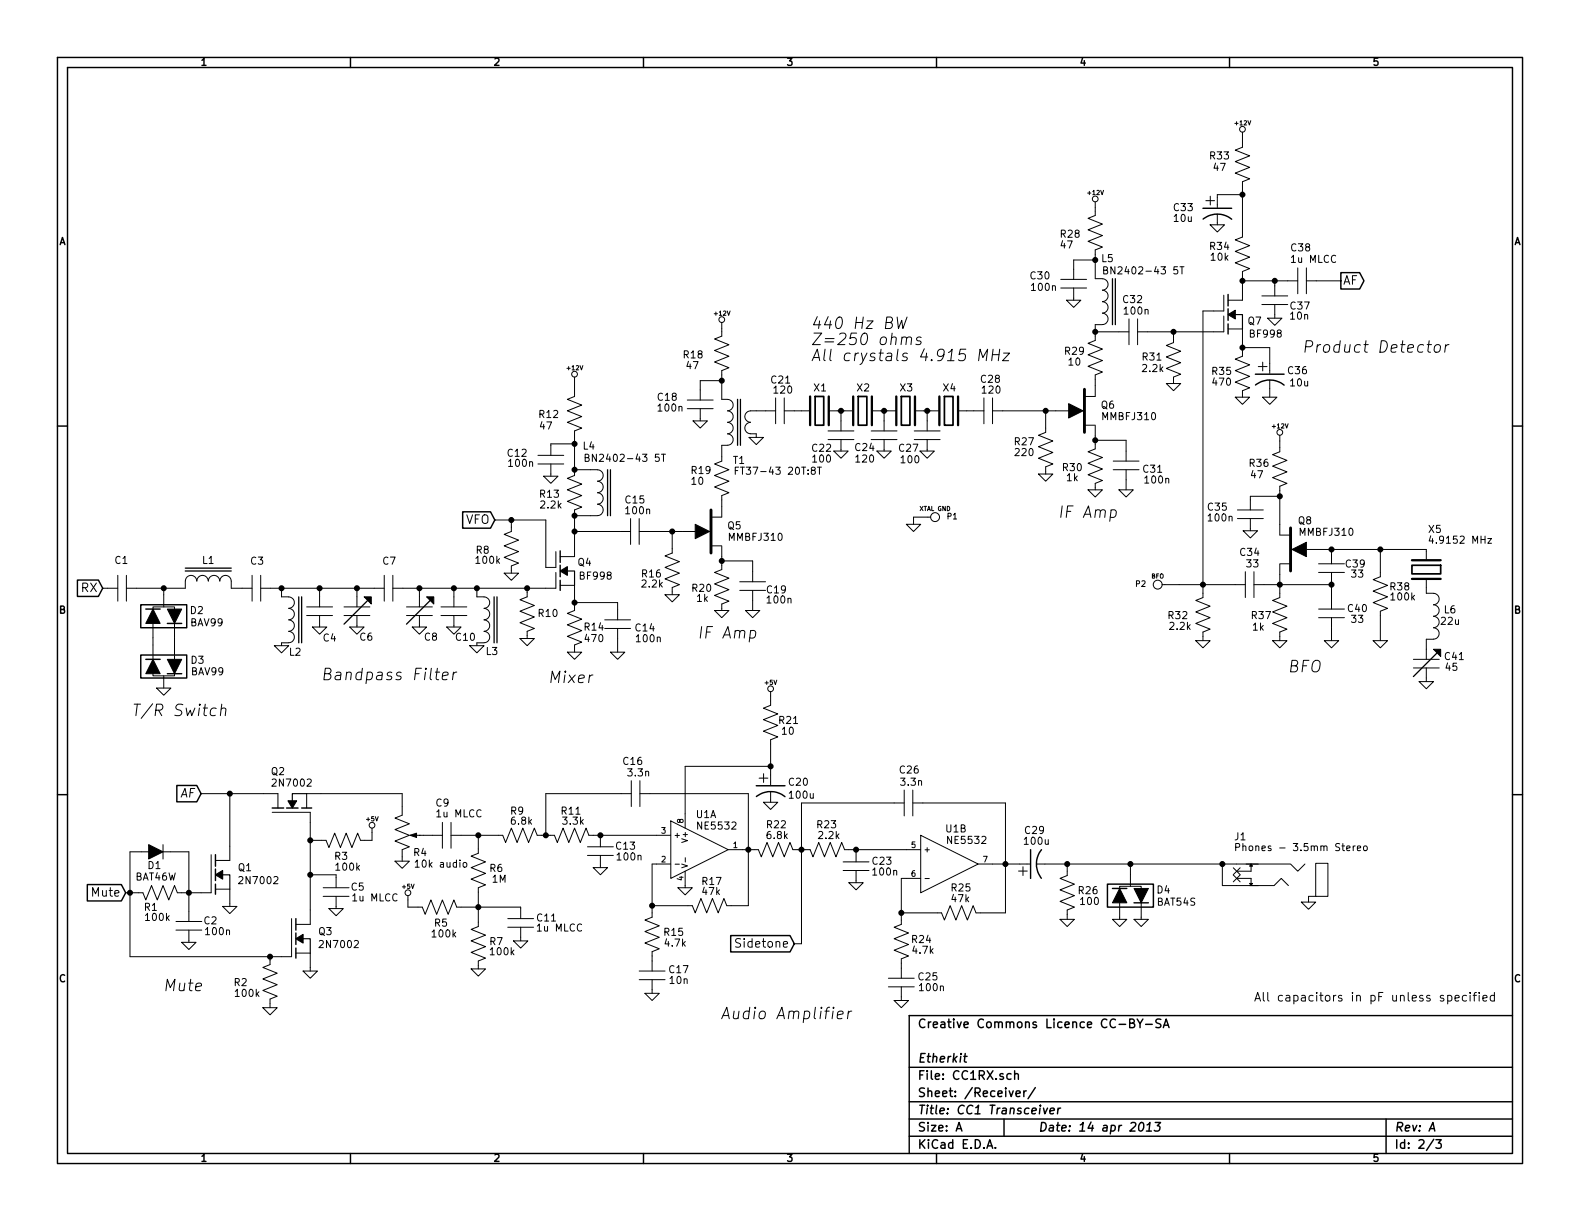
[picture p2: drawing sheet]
<svg xmlns="http://www.w3.org/2000/svg" width="279mm" height="216mm" viewBox="0 0 279 216" stroke-linecap="round" stroke-linejoin="round" font-family="sans-serif">
<g fill="none" stroke="#000" stroke-width=".25">
<path d="M10.2 10.2h259v195.5h-259zM11.9 11.9h255.6v192.1h-255.6zM62 10.2v1.7M113.8 10.2v1.7M165.6 10.2v1.7M217.4 10.2v1.7M212.7 36.8h5.1M212.8 38.7a4.1 4.1 0 0 1 5 .1M217.2 52.1v2M217.2 54.6v2M217.2 57.3v1.8M237.1 48.2h3.3l.8 1.5-.8 1.4h-3.3z"/>
<path d="M10.2 75.3h1.7M222 66.2h5.1M222 68.1a4.1 4.1 0 0 1 5.1 0M267.5 75.3h1.7M81.8 90.5h4.9l.8 1.4-.8 1.5h-4.9zM99.1 97.4v2M99.1 99.9v2.1M13.7 102.6h3.7l.8 1.4-.8 1.5h-3.7zM24.9 106.9h8.1v4.1h-8.1zM24.9 115.8h8.1v4.1h-8.1zM25.8 107.7h2.5M25.8 116.6h2.5"/>
<path d="M29.6 110.2h2.5M29.6 119.1h2.5M99.1 102.6v1.8M31.3 138.9h3.5l.8 1.4-.8 1.5h-3.5zM133.7 138.9h5.1M10.2 140.5h1.7M15.4 156.4h6.1l.7 1.5-.7 1.4h-6.1zM38.1 151.1v2.1M38.1 153.7v2M38.1 156.3v1.8M48.1 142.9h2.1M50.7 142.9h2"/>
<path d="M53.3 142.9h1.8M133.8 140.8a4.1 4.1 0 0 1 5 .1M182.2 150.2v5.1M184.2 150.2a4.1 4.1 0 0 0-.1 5.1M195.8 156.3h8.2v4.1h-8.2zM196.7 157.1h2.6M200.5 159.6h2.6M267.5 140.5h1.7M52.3 162.4v2.1M52.3 165v2M52.3 167.6v1.8M129.2 165.4h10.5l.8 1.5-.8 1.4h-10.5z"/>
<path d="M267.5 179.6h-106.7v24.4M160.8 188.7h106.7M160.8 194.8h106.7M160.8 197.9h106.7M169.1 200l.5-1.5 .5 1.5M169.2 199.6h.8M170.4 186.8h.6M170.7 186.3l-.2 1.3 .4 .2M177.5 197.9v3M178.8 189.9a.48 .48 0 0 0-.7 .1v.7l.3 .2 .4-.1M179.4 190l.1-.1a.36 .36 0 0 1 .6 .2v.8M179.4 189.3v1.6"/>
<path d="M179.7 193.4l.7-.1-.1-.3-.4-.1-.2 .2 .1 .7h.5M181.1 192.9v1M181.5 192.9l-.3 .1-.1 .2M183.1 192.3l-1.3 2M184.5 195.9l.3 1.1 .4-1.1M185.7 196.4l.7-.1v-.3h-.6l-.2 .7 .3 .3 .4-.1M187.1 195.9l-.1 1.1M187.6 195.9l-.4 .1-.1 .2M199.8 180.9l.6-.1 .2-.2-.2-.3-.6-.1v1.5h.6l.3-.3a.41 .41 0 0 0-.4-.5M201.1 180.2l.5 .8 .5-.8M201.6 198.6l.4-.1a.88 .88 0 0 1-.3 1.5l-.3-.3a1.19 1.19 0 0 1 .2-1.1zM201.6 181v.7"/>
<path d="M202.6 181.1h1.2M202.7 200h.9M202.8 198.9l.6-.4-.2 1.5M204.3 198.5h.9l-.6 .6h.4l.1 .3-.2 .5-.6 .1-.2-.1M205.3 180.3a.62 .62 0 0 0-.8 0v.5l.7 .3v.5a.68 .68 0 0 1-.8 0M205.7 181.7l.5-1.5 .5 1.5M205.8 181.3h.8M245.1 197.9v6.1M252.7 200l.7-1.5 .3 1.5M62 204v1.7M113.8 204v1.7M160.8 200.9h106.7"/>
<path d="M165.6 204v1.7M174.5 203l.5-1.5 .5 1.5M174.7 202.6h.7M176 202.9v.1M217.4 204v1.7M253.5 201.4l-1.3 2M253.9 201.5h1l-.5 .6 .4 .2v.6l-.2 .1-.7-.1"/>
</g>
<g fill="none" stroke="#000" stroke-width=".18">
<path d="M193.7 35.7v2.4l-1.3 .5 2.5 1-2.5 1 2.5 1.1-2.5 1 2.5 1-1.2 .5v5.1h1.2a1 1 0 0 1 1 1 1 1 0 0 1-1 1M214 39.8h2.5l-1.2 1.2zM215.3 37.8v2M215.3 34.4h4.4M219.7 23.4v2.6l-1.3 .5 2.6 1.1-2.6 1 2.6 1-2.6 1 2.6 1-1.3 .5v9.8l-1.3 .5 2.6 1-2.6 1.1 2.6 1-2.6 1 2.6 1-1.3 .5v5.1h-2.5M127.6 57v2.4l-1.2 .5 2.5 1.1-2.5 1 2.5 1-2.5 1 2.5 1-1.3 .5v5.1h1.1M158.6 56.1l.3 2 .6-1.5 .2 1.5 .7-2M159.5 59.8a.56 .56 0 0 1 .8-.1l-.1 1.2M160.3 59.9a.49 .49 0 0 1 .5-.3 .49 .49 0 0 1 .4 .3l-.1 1M162.9 59.7a.5 .5 0 0 0-.8 .3l.1 .2 .6 .2 .1 .2-.2 .3h-.2h-.5M187.6 49.4h4.6M187.6 50.9h4.6"/>
<path d="M188.6 53.1h2.5l-1.2 1.3zM189.9 50.9v2.2M193.7 58.7h5.9M193.7 46h-3.8v3.4M194.9 55.4a1 1 0 0 1 1 1 1 1 0 0 1-1 1h-1.2v2.8l-1.3 .5 2.5 1-2.5 1 2.5 1.1-2.5 1 2.5 1-1.2 .5v3.8M194.9 53.4a.99 .99 0 0 1 1 1 .99 .99 0 0 1-1 .9M194.9 51.3a.99 .99 0 0 1 1 1 .99 .99 0 0 1-1 1M195.2 47.8l.5-.1 .1-.2v-.2l-.6-.1v1.2h.5l.1-.1 .1-.3-.3-.2M199.6 56.4v4.6M201.2 56.4v4.6M207.5 58.7v1.9l-1.3 .5 2.6 1-2.6 1 2.6 1-2.6 1.1 2.6 1-1.3 .5v1.1M208.7 47.2h.7"/>
<path d="M209 47.2v1.2M216.4 52.2v2.8h-3.7v50.7l-1.2 .5 2.5 1-2.5 1 2.5 1-2.5 1 2.5 1.1-1.3 .5v1.5M216.4 55.9v2.8h-15.2M217.2 58.2h2.5v4.8l-1.3 .5 2.6 1-2.6 1 2.6 1-2.6 1.1 2.6 1-1.3 .5v1.1M219.7 49.7h9.8M223.1 52.3h4.6M223.1 53.8h4.6M224.2 56.3h2.5l-1.3 1.2zM225.4 49.7v2.6M225.4 53.8v2.5M229.5 47.4v4.5M231 47.4v4.5"/>
<path d="M231 49.7h6.1M101.6 66.7v3.4l-1.3 .5 2.6 1-2.6 1 2.6 1.1-2.6 1 2.6 1-1.3 .5v7.9l-1.3 .5 2.6 1-2.6 1 2.6 1-2.6 1 2.6 1.1-1.3 .5v8.2h-2.5M101.6 78.5h-4.2v2M121.5 70.7h4.6M121.5 72.3h4.6M122.6 74.4h2.5l-1.3 1.3zM123.8 72.3v2.1M127.6 67.3h-3.8v3.4M128.7 76.7a.99 .99 0 0 1 .9 1 .99 .99 0 0 1-.9 1h-1.1v2.8l-1.2 .5 2.5 1.1-2.5 1 2.5 1-2.5 1 2.5 1-1.3 .5v3.8h-1.9M128.7 74.7a.99 .99 0 0 1 .9 1 .99 .99 0 0 1-.9 1M128.7 72.7a.99 .99 0 0 1 .9 1 .99 .99 0 0 1-.9 1M128.7 70.6a.99 .99 0 0 1 .9 1 .99 .99 0 0 1-.9 1"/>
<path d="M132.5 77.3h2.5l-1.3 1.3zM137.2 72.6h-4.5a1.02 1.02 0 0 0-1 1.1 1.02 1.02 0 0 0 1 1 1 1 0 0 0-1 1 1 1 0 0 0 1 1h1v.6M137.2 70.4v4.5M138.7 72.6h4.4M138.7 70.4v4.5M146.4 76.2h4.6M146.4 77.7h4.6M146.7 72.6h4M147.4 79.8h2.6l-1.3 1.2zM148.7 72.6v3.6M148.7 77.7v2.1M154.1 76.2h4.5"/>
<path d="M154.1 77.7h4.5M154.3 72.6h4.1M155.1 79.8h2.5l-1.3 1.2zM156.3 72.6v3.6M156.3 77.7v2.1M161.7 76.2h4.5M161.7 77.7h4.5M161.9 72.6h4.1M162.7 79.8h2.5l-1.2 1.2zM164 72.6v3.6M164 77.7v2.1M169.5 72.6h4.5"/>
<path d="M173.1 63.8l.2-2.1 .5 1.5 .9-1.5-.3 2.1M174 70.4v4.5M175.5 62.7h1.2M175.5 72.6h13.4M175.5 70.4v4.5M175.6 61.7l-.2 2.1M176.8 61.7l-.3 2.1M177.5 62.4h1l-1.2 1.4h1.1M184.9 72.6v3.9l-1.3 .5 2.6 1-2.6 1 2.6 1-2.6 1 2.6 1-1.3 .6v1.2M191.8 75.2h1.9M191.8 70.1h1.9M193.7 75.3v4.1l-1.3 .5 2.5 1-2.5 1 2.5 1-2.5 1 2.5 1.1-1.2 .5v1.1"/>
<path d="M193.7 77.9h5.4v3.6M206.2 67.8h2.6l-1.3 1.3zM218.4 70.2h2.6l-1.3 1.3zM219.7 61.5h4.8v2.8M223.3 70.2h2.5l-1.3 1.3zM224.5 67.2v3M226.3 77v2.9l-1.3 .5 2.6 1-2.6 1 2.6 1-2.6 1.1 2.6 1-1.3 .5v8.6h1.9M252.4 60.9h.7M252.7 60.2l-.2 1.8 .1 .2 .4 .1M253.9 61l.2-.1 .5 .1 .1 .3v.6a.56 .56 0 0 1-.6 .4 .56 .56 0 0 1-.5-.4l.1-.6zM255.7 60.9l-.2 1.4M256.2 60.9l-.4 .1-.2 .3"/>
<path d="M87.5 91.9h9v8.4h1.8v-2.8M90.4 91.9v2.1l-1.2 .5 2.5 1-2.5 1 2.5 1-2.5 1.1 2.5 1-1.3 .5v1.2M95.1 80.5h4.6M95.1 82h4.6M96.1 84.2h2.6l-1.3 1.3zM97.4 82v2.2M101.6 83.1h4.1a.99 .99 0 0 1 1 1 .99 .99 0 0 1-1 1M101.6 94h9.9M101.6 91.2h4.1M103.5 80.9h.5l.1-.2v-.3l-.6-.1v1.3h.5l.1-.1 .1-.3-.3-.3M105.7 89.2a.99 .99 0 0 1 1 1 .99 .99 0 0 1-1 1M105.7 87.1a.99 .99 0 0 1 1 1 .99 .99 0 0 1-1 1"/>
<path d="M105.7 85.1a.99 .99 0 0 1 1 1 .99 .99 0 0 1-1 1M111.5 91.7v4.6M113 91.7v4.6M113 94h9.9M117 80.3h.7M117.3 80.3v1.3M118.9 94v3.8l-1.3 .5 2.5 1-2.5 1 2.5 1-2.5 1.1 2.5 1-1.2 .5v1.3M125.7 96.5h1.9M127.6 96.6v4.1l-1.2 .5 2.5 1-2.5 1.1 2.5 1-2.5 1 2.5 1-1.3 .5v1.2M127.6 99.2h5.5v3.7M130 83.2h.5M130.6 82.6h-.6v1.3"/>
<path d="M144.6 82.6h.7M144.9 82.6v1.3M160.3 92.7h2.5l-1.3 1.3zM164.6 91.4h-3.1v1.3M183.6 83.8h2.6l-1.3 1.3zM192.4 86.6h2.5l-1.2 1.3zM196.5 90.2l.6-.1 .2 .2v.8l-.1 .2a.73 .73 0 0 1-.9 .1M196.8 83.1h4.6M196.8 81.5h4.6M197.9 86.6h2.5l-1.3 1.3zM199.1 83.1v3.5M218.8 90.2h4.6"/>
<path d="M218.8 91.7h4.6M219.8 93.9h2.6l-1.3 1.2zM221.1 91.7v2.2M226.3 99.8v5.9l-1.3 .5 2.6 1-2.6 1 2.6 1-2.6 1 2.6 1.1-1.3 .5v1.5M226.3 99.7h1.9M226.3 87.8h-5.2v2.4M231.1 97.2h21.1v1.7M233.2 99.7h4.5M235.5 97.2v2.5M244.1 97.2v4.8l-1.3 .5 2.6 1-2.6 1 2.6 1-2.6 1.1 2.6 1-1.3 .5v5.2M253 94.7l-.3 1h.8M263.1 95.2h.7l-.7 .9h.7"/>
<path d="M18.2 104h2.6M20.8 101.7v4.6M22.4 101.7v4.6M27.1 107.7v-.4h3.8v.4M27.1 119.1v.4h3.8v-.4M27.1 110.2v.7M27.1 111v4.8M27.1 116v.6M29 104v3.3M29 119.5v2.2M30.9 110.2v.7M30.9 111v4.8"/>
<path d="M30.9 116v.6M32.8 102.7v1.3h-10.4M32.8 102.7a1 1 0 0 1 1-1 1 1 0 0 1 1 1M34.8 102.7a1 1 0 0 1 1-1 1 1 0 0 1 1 1M36.9 102.7a1 1 0 0 1 1-1 1 1 0 0 1 1 1M38.9 102.7a1 1 0 0 1 1-1 1 1 0 0 1 1 1v1.3h3.7M44.6 101.7v4.6M46.1 104h21.8M46.1 101.7v4.6M48.5 114.2h2.6l-1.3 1.2zM49.8 104v1.5h1.3M51.1 111.7a.99 .99 0 0 1 .9 .9 .99 .99 0 0 1-.9 1l-1.3 .1v.5"/>
<path d="M51.1 109.6a.99 .99 0 0 1 .9 1 .99 .99 0 0 1-.9 1M51.1 107.6a.99 .99 0 0 1 .9 1 .99 .99 0 0 1-.9 1M51.1 105.6a.99 .99 0 0 1 .9 1 .99 .99 0 0 1-.9 .9M54.2 108.8h4.6M54.2 107.3h4.6M55.2 110.9h2.6l-1.3 1.2zM56.5 104v3.3M56.5 108.8v2.1M60.8 108.8h4.6M60.8 107.3h4.6M61.8 110.9h2.6l-1.3 1.2zM63.1 104v3.3"/>
<path d="M63.1 108.8v2.1M67.9 101.7v4.6M69.5 101.7v4.6M71.9 108.8h4.6M71.9 107.3h4.6M72.9 110.9h2.5l-1.2 1.2zM74.2 104v3.3M74.2 108.8v2.1M77 118.8h.7M78 108.8h4.5M78 107.3h4.5M78.2 119.5l1-.2v-.4l-.6-.1-.3 .3v1h.7"/>
<path d="M79 110.9h2.5l-1.2 1.2zM80.2 118.8l-.2 1.4M80.3 104v3.3M80.3 108.8v2.1M80.8 118.8l-.4 .1-.3 .3M83.1 114.2h2.5l-1.3 1.2zM84.3 104v1.5h1.3M85.6 111.7a.99 .99 0 0 1 1 .9 .99 .99 0 0 1-1 1l-1.3 .1v.5M85.6 109.6a.99 .99 0 0 1 1 1 .99 .99 0 0 1-1 1M85.6 107.6a.99 .99 0 0 1 1 1 .99 .99 0 0 1-1 1M85.6 105.6a.99 .99 0 0 1 1 1 .99 .99 0 0 1-1 .9M89.2 101.3h2.5l-1.3 1.3z"/>
<path d="M91.9 112.9h2.6l-1.3 1.3zM93.2 104v1.5l-1.3 .5 2.6 1.1-2.6 1 2.6 1-2.6 1 2.6 1-1.3 .5v1.3M98.3 101.2v2.8h-28.8M99.1 103.5h2.5v4.5l-1.3 .5 2.6 1-2.6 1 2.6 1-2.6 1 2.6 1-1.3 .5v1.3M100.3 115.3h2.6l-1.3 1.3zM101.6 106.6h7.6v3M106.9 111.1h4.6M106.9 109.6h4.6M107.9 115.3h2.6l-1.3 1.3zM109.2 111.1v4.2M117.6 105.2h2.5l-1.2 1.2zM126.4 108h2.5l-1.3 1.2z"/>
<path d="M130.8 104.4h4.6M130.8 102.9h4.6M131.8 108h2.6l-1.3 1.2zM132.7 111.6l.6-.1 .3 .2v.7l-.1 .2a.73 .73 0 0 1-.9 .2M133.1 104.4v3.6M205.5 103.4h14.7M211.5 113.3h2.5l-1.3 1.3zM220.2 101.1v4.6M221.7 101.1v4.6M221.7 103.4h13.8M225 113.3h2.6l-1.3 1.3zM233.2 109.2h4.5"/>
<path d="M233.2 107.7h4.5M233.2 101.2h4.5M234.2 113.3h2.5l-1.2 1.3zM235.5 101.2v6.5M235.5 109.2v4.1M242.8 113.3h2.6l-1.3 1.3zM249.9 118.1h4.6M249.9 116.6h4.6M252.2 102.5v2.4h1.3a.99 .99 0 0 1 1 1 .99 .99 0 0 1-1 1M252.2 118.1v2.4M253.5 111a.99 .99 0 0 1 1 1 .99 .99 0 0 1-1 1M253.5 109a.99 .99 0 0 1 1 1 .99 .99 0 0 1-1 1"/>
<path d="M253.5 107a.99 .99 0 0 1 1 1 .99 .99 0 0 1-1 .9M253.5 113h-1.3v3.6M27.7 121.7h2.5l-1.2 1.2zM38.2 125.3l-.1-.1a.7 .7 0 0 0-.9 .4v.6l.1 .3h.8M39.1 125.4a.56 .56 0 0 1 .8-.1l-.1 1.2M39.2 124.5l-.2 2M111.6 138v4.6M113.2 138v4.6M136.3 122.3v2.4l-1.3 .5 2.5 1-2.5 1.1 2.5 1-2.5 1 2.5 1-1.2 .5v6.2M136.3 135.5h-15.1v10.9M136.3 140v1.9M159.9 139.7v4.6"/>
<path d="M161.4 139.7v4.6M251 120.5h2.5l-1.3 1.3zM26.3 150.6h-3.3v18.6h28.6v-6.8M28.8 149.4v2.5M28.8 150.6h4.6v12.3M35.6 140.3h13.5v2.6M37.3 151.1v6.8h-5.9l-.5-1.3-1.1 2.5-1-2.5-1 2.5-1-2.5-1 2.5-.5-1.2h-3.1M38.1 157.2h2.5v3.1M40.6 140.3v11.8h-2.5M48.1 143.6h6.8v19.8h-2.6M54.2 142.9v-2.6h16.9v3.8l-1.3 .6 2.6 1-2.6 1 2.6 1-2.6 1 2.6 1-1.3 .5v2.1M54.9 154.7h4.5v2.3"/>
<path d="M57.1 157h4.6M57.1 158.5h4.6M59.4 158.5v2.2M65.8 146.4v2.2h-2l-.6-1.3-1 2.6-1-2.6-1 2.6-1-2.6-1 2.6-.5-1.3h-2.8M69.8 152.3h2.6l-1.3 1.2zM72.1 158.4v2h2.6l.5 1.3 1-2.6 1 2.6 1-2.6 1 2.6 1.1-2.6 .5 1.3h11.3v2M72.5 147.7h5.7M73.4 152.5l.4-.4v1.2M73.4 153.3h.7M78.2 145.4v4.6M79.8 147.7h9.1l.5 1.3 1-2.6 1 2.6 1.1-2.6 1 2.6 1-2.6 .5 1.3h3l.6 1.3 1-2.6 1 2.6 1-2.6 1 2.6 1-2.6 .5 1.3h14.5M79.8 145.4v4.6"/>
<path d="M82 152.6l.3-.1 .2 .2-.1 .6h-.3l-.2-.1zM84.6 147.7v3.2l-1.3 .5 2.6 1-2.6 1 2.6 1-2.6 1 2.6 1.1-1.3 .5v6.8l-1.3 .5 2.6 1.1-2.6 1 2.6 1-2.6 1 2.6 1-1.3 .5v1.4M103.9 149.7h4.6M103.9 151.3h4.6M104.9 153.4h2.5l-1.2 1.3zM106.2 147.7v2M106.2 151.3v2.1M111.6 140.3h-15.1v7.4M113.2 140.3h19.1v19.8h-3.8l-.5-1.2-1 2.5-1-2.5-1 2.5-1-2.5-1.1 2.5-.5-1.3h-7.1M118.6 145.2l10.2 5-10.2 5.1zM118.6 152.8h-3.3v9.4l-1.3 .5 2.6 1-2.6 1 2.6 1-2.6 1.1 2.6 1-1.3 .5v3.4M119.4 152.8h.7"/>
<path d="M119.9 157h2.5l-1.2 1.2zM120.5 152.8l1.1 .3-1.1 .3M121.2 154.1v2.9M121.2 151.7v.7M128.8 150.2h5.3l.5 1.3 1-2.5 1.1 2.5 1-2.5 1 2.5 1-2.5 .5 1.2h3.1l.5 1.3 1-2.5 1 2.5 1-2.5 1 2.5 1-2.5 .6 1.2h13.4M135 141.9h2.5l-1.2 1.2zM149.1 152.4h4.6M149.1 153.9h4.6M150.1 156.1h2.6l-1.3 1.3zM151.4 150.2v2.2M151.4 153.9v2.2M159.9 142h-18.2v24.9h-1.2"/>
<path d="M161.4 142h16.4v19.4h-5.2l-.5-1.3-1 2.6-1-2.6-1.1 2.6-1-2.6-1 2.6-.5-1.3h-7.1M162.8 147.7l10.2 5.1-10.2 5.1zM162.8 155.3h-3.4v8.1l-1.3 .6 2.6 1-2.6 1 2.6 1-2.6 1 2.6 1-1.3 .5v3.5M163.6 155.3h.7M173 152.8h7.3M183.3 152.8h39.2M188.7 152.8v2l-1.2 .5 2.5 1-2.5 1.1 2.5 1-2.5 1 2.5 1-1.3 .5v1.7M198 157.1v-.4h3.8v.4M198 159.6v.7M199.9 152.8v3.9M201.8 159.6v.7M216.2 152.8v3.8h6.3"/>
<path d="M218.1 153.4l1.2 1.3M218.1 154.7l1.2 1.2M218.5 149.8h.6l.1-.5-.2-.2h-.5v1.3M218.7 155.3h2.5v1.3M219.3 153.4l-1.2 1.3M219.3 154.7l-1.2 1.2M219.8 149.7l.2-.1h.3v.8M219.8 149.1v1.3M220.3 152.8h7.9l1.3 1.3 1.3-1.3M221 156.6h4.3l1.3-1.3 1.2 1.3M221.2 152.8v1.3h-2.5M230.1 159.5h2.6l-1.3 1.3z"/>
<path d="M232.7 152.7h2.1v5.8h-2.1zM232.7 158.5h-1.3v1M239.6 149.6l-.3 .2M240 150l.6-.1v-.3h-.4l-.2 .2 .1 .6h.5M241.2 149.6h.3l.3 .2-.1 .6h-.3l-.2-.1zM31.1 162.9h4.6M31.1 164.5h4.6M32.1 166.6h2.6l-1.3 1.3zM33.4 164.5v2.1M39.4 160.3h2.5l-1.3 1.2zM46.5 178.2h2.5l-1.2 1.3zM47.8 169.2v1.4l-1.3 .5 2.5 1-2.5 1 2.5 1-2.5 1 2.5 1-1.2 .6v1.5"/>
<path d="M52.3 168.5h2.6v3.2M53.6 171.7h2.5l-1.2 1.3zM58.2 160.7h2.5l-1.3 1.2zM83.3 171.3h2.6l-1.3 1.3zM89.8 162.4h4.6M89.8 164h4.6M90.8 166.4h2.5l-1.2 1.2zM92.1 164v2.4M113 171.7h4.6M113 173.2h4.6M114 175.6h2.6l-1.3 1.3zM115.3 173.2v2.4"/>
<path d="M148.1 179.5l1-.2-.1-.4-.5-.1-.4 .3v1h.8M150 178.8l-.1 1.3M150.6 178.8l-.4 .1-.2 .3M157.1 173h4.6M157.1 174.5h4.6M158.1 176.9h2.6l-1.3 1.3zM159.4 174.5v2.4M187.5 162.6h2.5l-1.3 1.2zM196.7 162.6h2.6l-1.3 1.2zM198 160.4v2.2M200.5 162.6h2.6l-1.3 1.2zM201.8 160.4v2.2"/>
<path d="M256 176.1a.48 .48 0 0 1 .7 0v.8l-.3 .1-.4-.1M256 176v1.5M257.3 176.5l.7-.1v-.3l-.5-.1-.2 .2 .1 .7h.6M259.3 176.1a.48 .48 0 0 0-.6 0v.8l.2 .1 .4-.1M260 175.5v.1M260 176v1M260.5 176h.6M261.1 175.5l-.3 .1-.1 .1v1.3M261.6 175.5v.1M261.6 176v1M262.2 176.5l.8-.1-.1-.3-.4-.1-.3 .2 .1 .7h.6M264.3 176.1a.48 .48 0 0 0-.7 0v.8l.2 .1 .5-.1"/>
<path d="M264.3 175.5v1.5"/>
<circle cx="193.7" cy="35.2" r=".51"/>
<circle cx="219.7" cy="22.9" r=".51"/>
<circle cx="127.6" cy="56.5" r=".51"/>
<circle cx="101.6" cy="66.2" r=".51"/>
<circle cx="226.3" cy="76.5" r=".51"/>
<circle cx="165.4" cy="91.4" r=".79"/>
<circle cx="204.7" cy="103.4" r=".79"/>
<circle cx="136.3" cy="121.8" r=".51"/>
<circle cx="65.8" cy="145.9" r=".51"/>
<circle cx="72.1" cy="157.9" r=".51"/>
</g>
<path d="M218.4 55.6h1.3v2.6M100.3 101h1.3v2.5M39.4 154.7h1.2v2.5M54.2 140.3h-2.5v1.3M53.6 166h1.3v2.5" fill="none" stroke="#000" stroke-width=".2"/>
<path d="M217.2 55.6l1.2-.7v1.5zM99.1 101l1.2-.8v1.5zM38.1 154.7l1.3-.8v1.5zM50.9 141.6h1.6l-.8 1.3zM52.3 166l1.3-.8v1.6z" fill="#000" stroke="#000" stroke-width=".2"/>
<g fill="none" stroke="#000" stroke-width=".23">
<path d="M196.7 49.3v8.1M197.2 49.3v8.1M130.4 70.6v8.1M130.9 70.6v8.1M107.4 83.1v8.1M107.9 83.1v8.1M32.8 101h8.1M32.8 100.5h8.1M52.8 105.5v8.2M53.3 105.5v8.2M65 106.2l-4.2 4.2M76.1 106.2l-4.2 4.2"/>
<path d="M87.4 105.5v8.2M87.9 105.5v8.2M254.1 115.4l-4.2 4.2"/>
</g>
<g fill="#000" stroke="#000" stroke-width=".18">
<path d="M189 71.4l2.5 1.2-2.5 1.3zM122.9 92.7l2.6 1.3-2.6 1.3zM228.5 97.2l2.5-1.3v2.5zM27.1 107.7l1.2 2.5h-2.5zM27.1 116.6l1.2 2.5h-2.5zM29.6 107.7h2.5l-1.2 2.5zM29.6 116.6h2.5l-1.2 2.5zM64.4 105.5h1.3v1.3zM75.4 105.5h1.3v1.3zM253.5 114.8h1.3v1.3zM26.3 149.4l2.5 1.2-2.5 1.3zM72.5 147.7l1.2-.4v.8z"/>
<path d="M198 157.1l1.3 2.5h-2.6zM200.5 157.1h2.6l-1.3 2.5zM221 156.2h.5l-.3 .4zM221.2 152.8l.3 .4h-.5z"/>
</g>
<path d="M191.8 68.8v7.7M125.7 90.2v7.6M228.2 93.3v7.7" fill="none" stroke="#000" stroke-width=".51"/>
<path d="M143.3 70.1v5.1M146.6 70.1v5.1M150.9 70.1v5.1M154.2 70.1v5.1M158.5 70.1v5.1M161.8 70.1v5.1M166.1 70.1v5.1M169.4 70.1v5.1M249.7 99.1h5.1M249.7 102.4h5.1" fill="none" stroke="#000" stroke-width=".41"/>
<path d="M144.1 70.1h1.6v5.1h-1.6zM151.8 70.1h1.5v5.1h-1.5zM159.4 70.1h1.5v5.1h-1.5zM167 70.1h1.5v5.1h-1.5zM249.7 99.9h5.1v1.6h-5.1z" fill="none" stroke="#000" stroke-width=".3"/>
<g fill="#000" stroke="#000" stroke-width=".25">
<circle cx="219.7" cy="34.4" r=".41"/>
<circle cx="193.7" cy="46" r=".41"/>
<circle cx="193.7" cy="58.7" r=".41"/>
<circle cx="207.5" cy="58.7" r=".41"/>
<circle cx="219.7" cy="49.7" r=".41"/>
<circle cx="225.4" cy="49.7" r=".41"/>
<circle cx="101.6" cy="78.5" r=".41"/>
<circle cx="127.6" cy="67.3" r=".41"/>
<circle cx="148.7" cy="72.6" r=".41"/>
<circle cx="156.3" cy="72.6" r=".41"/>
<circle cx="164" cy="72.6" r=".41"/>
<circle cx="184.9" cy="72.6" r=".41"/>
<circle cx="193.7" cy="77.9" r=".41"/>
<circle cx="219.7" cy="61.5" r=".41"/>
<circle cx="90.4" cy="91.9" r=".41"/>
<circle cx="101.6" cy="94" r=".41"/>
<circle cx="101.6" cy="83.1" r=".41"/>
<circle cx="101.6" cy="91.2" r=".41"/>
<circle cx="118.9" cy="94" r=".41"/>
<circle cx="127.6" cy="99.2" r=".41"/>
<circle cx="226.3" cy="87.8" r=".41"/>
<circle cx="235.5" cy="97.2" r=".41"/>
<circle cx="244.1" cy="97.2" r=".41"/>
<circle cx="29" cy="104" r=".41"/>
<circle cx="49.8" cy="104" r=".41"/>
<circle cx="56.5" cy="104" r=".41"/>
<circle cx="63.1" cy="104" r=".41"/>
<circle cx="74.2" cy="104" r=".41"/>
<circle cx="80.3" cy="104" r=".41"/>
<circle cx="84.3" cy="104" r=".41"/>
<circle cx="93.2" cy="104" r=".41"/>
<circle cx="101.6" cy="106.6" r=".41"/>
<circle cx="212.7" cy="103.4" r=".41"/>
<circle cx="226.3" cy="103.4" r=".41"/>
<circle cx="235.5" cy="103.4" r=".41"/>
<circle cx="136.3" cy="135.5" r=".41"/>
<circle cx="23" cy="157.9" r=".41"/>
<circle cx="33.4" cy="157.9" r=".41"/>
<circle cx="40.6" cy="140.3" r=".41"/>
<circle cx="54.9" cy="148.6" r=".41"/>
<circle cx="54.9" cy="154.7" r=".41"/>
<circle cx="84.6" cy="147.7" r=".41"/>
<circle cx="96.5" cy="147.7" r=".41"/>
<circle cx="106.2" cy="147.7" r=".41"/>
<circle cx="132.3" cy="150.2" r=".41"/>
<circle cx="141.7" cy="150.2" r=".41"/>
<circle cx="151.4" cy="150.2" r=".41"/>
<circle cx="177.8" cy="152.8" r=".41"/>
<circle cx="188.7" cy="152.8" r=".41"/>
<circle cx="199.9" cy="152.8" r=".41"/>
<circle cx="216.2" cy="152.8" r=".41"/>
<circle cx="47.8" cy="169.2" r=".41"/>
<circle cx="84.6" cy="160.4" r=".41"/>
<circle cx="115.3" cy="160.1" r=".41"/>
<circle cx="159.4" cy="161.4" r=".41"/>
</g>
<g font-size="2.8">
<text x="213.2" y="36.4">+</text>
<text x="143.4" y="58.3">440 Hz BW</text>
<text x="143.4" y="61.1">Z=250 ohms</text>
<text x="143.4" y="64">All crystals 4.915 MHz</text>
<text x="222.5" y="65.8">+</text>
<text x="230.3" y="62.5">Product Detector</text>
<text x="187.1" y="91.7">IF Amp</text>
<text x="123.3" y="113">IF Amp</text>
<text x="227.7" y="119">BFO</text>
<text x="56.8" y="120.4">Bandpass Filter</text>
<text x="96.9" y="120.9">Mixer</text>
<text x="23.2" y="126.7">T/R Switch</text>
<text x="134.2" y="138.6">+</text>
<text x="181.9" y="154.9" transform="rotate(-90 181.9 154.9)">+</text>
<text x="28.8" y="175.4">Mute</text>
<text x="127.4" y="180.3">Audio Amplifier</text>
</g>
<g font-size="2.1">
<text x="237.5" y="50.4">AF</text>
<text x="82.2" y="92.7">VFO</text>
<text x="14.3" y="104.8">RX</text>
<text x="31.8" y="141.1">AF</text>
<text x="16.4" y="158.6">Mute</text>
<text x="130.6" y="167.6">Sidetone</text>
<text x="221.7" y="177.2">All capacitors in pF unless specified</text>
<text x="162.3" y="181.9">Creative Commons Licence CC-BY-SA</text>
<text x="162.3" y="191">File: CC1RX.sch</text>
<text x="162.3" y="188">Etherkit</text>
<text x="162.3" y="197.1">Title: CC1 Transceiver</text>
<text x="162.3" y="194.1">Sheet: /Receiver/</text>
<text x="162.3" y="203.2">KiCad E.D.A.</text>
<text x="162.3" y="200.2">Size: A</text>
<text x="183.6" y="200.2">Date: 14 apr 2013</text>
<text x="246.6" y="200.2">Rev: A</text>
<text x="246.6" y="203.2">Id: 2/3</text>
</g>
<g font-size="1.8">
<text x="35.6" y="11.7">1</text>
<text x="87.4" y="11.7">2</text>
<text x="139.2" y="11.7">3</text>
<text x="191" y="11.7">4</text>
<text x="242.8" y="11.7">5</text>
<text x="214" y="28.2">R33</text>
<text x="214.7" y="30.3">47</text>
<text x="207.6" y="37.4">C33</text>
<text x="207.6" y="39.3">10u</text>
<text x="10.4" y="43.4">A</text>
<text x="187.6" y="42.1">R28</text>
<text x="187.6" y="44">47</text>
<text x="194.8" y="46.4">L5</text>
<text x="214" y="44.2">R34</text>
<text x="214.2" y="46.2">10k</text>
<text x="228.4" y="44.5">C38</text>
<text x="228.4" y="46.5">1u MLCC</text>
<text x="267.7" y="43.4">A</text>
<text x="182.3" y="49.5">C30</text>
<text x="182.5" y="51.5">100n</text>
<text x="196.4" y="48.6">BN2402-43 5T</text>
<text x="198.7" y="53.6">C32</text>
<text x="198.9" y="55.7">100n</text>
<text x="220.7" y="57.5">Q7</text>
<text x="221.2" y="59.7">BF998</text>
<text x="228.2" y="56.6">10n</text>
<text x="228.2" y="54.8">C37</text>
<text x="120.9" y="63.4">R18</text>
<text x="121.5" y="65.3">47</text>
<text x="188.4" y="62.8">R29</text>
<text x="189" y="64.7">10</text>
<text x="202.1" y="63.8">R31</text>
<text x="202.1" y="65.8">2.2k</text>
<text x="116.4" y="70.9">C18</text>
<text x="136.4" y="67.9">C21</text>
<text x="137" y="69.6">120</text>
<text x="144" y="69.3">X1</text>
<text x="151.6" y="69.3">X2</text>
<text x="159.2" y="69.3">X3</text>
<text x="166.8" y="69.3">X4</text>
<text x="173.5" y="67.7">C28</text>
<text x="173.8" y="69.6">120</text>
<text x="214.4" y="66.3">R35</text>
<text x="214.6" y="68.2">470</text>
<text x="227.8" y="66.2">C36</text>
<text x="228.2" y="68.4">10u</text>
<text x="95.4" y="74">R12</text>
<text x="95.6" y="76">47</text>
<text x="116.5" y="72.8">100n</text>
<text x="194.7" y="72.3">Q6</text>
<text x="195" y="74.3">MMBFJ310</text>
<text x="89.8" y="80.8">C12</text>
<text x="90.1" y="82.6">100n</text>
<text x="103.1" y="79.6">L4</text>
<text x="104.7" y="81.7">BN2402-43 5T</text>
<text x="122.3" y="83.9">R19</text>
<text x="129.7" y="82.1">T1</text>
<text x="131.1" y="84">FT37-43 20T:8T</text>
<text x="143.7" y="79.9">C22</text>
<text x="143.8" y="81.8">100</text>
<text x="151.3" y="79.8">C24</text>
<text x="151.4" y="81.8">120</text>
<text x="159" y="79.9">C27</text>
<text x="159.4" y="82">100</text>
<text x="179.5" y="78.8">R27</text>
<text x="179.6" y="80.7">220</text>
<text x="188" y="83.4">R30</text>
<text x="202.2" y="83.6">C31</text>
<text x="221" y="82.6">R36</text>
<text x="95.5" y="88.1">R13</text>
<text x="95.7" y="90">2.2k</text>
<text x="110.6" y="89.1">C15</text>
<text x="122.4" y="85.8">10</text>
<text x="188.6" y="85.1">1k</text>
<text x="202.6" y="85.5">100n</text>
<text x="221.3" y="84.6">47</text>
<text x="110.8" y="91">100n</text>
<text x="128.7" y="93.6">Q5</text>
<text x="129" y="95.7">MMBFJ310</text>
<text x="213.6" y="90.3">C35</text>
<text x="213.8" y="92.3">100n</text>
<text x="229.6" y="92.8">Q8</text>
<text x="229.9" y="94.8">MMBFJ310</text>
<text x="252.7" y="94.3">X5</text>
<text x="20.3" y="99.8">C1</text>
<text x="35.8" y="99.8">L1</text>
<text x="44.3" y="99.9">C3</text>
<text x="67.7" y="99.9">C7</text>
<text x="84.2" y="98">R8</text>
<text x="84.3" y="99.7">100k</text>
<text x="102.2" y="100.1">Q4</text>
<text x="219.4" y="98.3">C34</text>
<text x="220.5" y="100.4">33</text>
<text x="238" y="100.4">C39</text>
<text x="253.4" y="96.2">4.9152 MHz</text>
<text x="102.7" y="102.5">BF998</text>
<text x="113.6" y="102.2">R16</text>
<text x="113.6" y="103.9">2.2k</text>
<text x="122.5" y="104.7">R20</text>
<text x="123.2" y="106.5">1k</text>
<text x="135.7" y="105">C19</text>
<text x="135.8" y="106.8">100n</text>
<text x="239.1" y="102.2">33</text>
<text x="245.9" y="104.4">R38</text>
<text x="246.1" y="106.2">100k</text>
<text x="10.4" y="108.6">B</text>
<text x="33.7" y="108.6">D2</text>
<text x="33.7" y="110.8">BAV99</text>
<text x="57.2" y="113.5">C4</text>
<text x="63.7" y="113.3">C6</text>
<text x="75.1" y="113.3">C8</text>
<text x="80.7" y="113.4">C10</text>
<text x="95.3" y="109.1">R10</text>
<text x="103.4" y="111.6">R14</text>
<text x="103.6" y="113.6">470</text>
<text x="112.4" y="111.7">C14</text>
<text x="112.6" y="113.6">100n</text>
<text x="206.7" y="109.5">R32</text>
<text x="206.9" y="111.4">2.2k</text>
<text x="221.4" y="109.5">R37</text>
<text x="221.5" y="111.6">1k</text>
<text x="238.4" y="108.3">C40</text>
<text x="239.1" y="110.2">33</text>
<text x="254.9" y="110.5">22u</text>
<text x="255.4" y="108.5">L6</text>
<text x="267.7" y="108.6">B</text>
<text x="33.8" y="117.4">D3</text>
<text x="33.9" y="119.5">BAV99</text>
<text x="51.2" y="116">L2</text>
<text x="86" y="115.9">L3</text>
<text x="255.5" y="116.8">C41</text>
<text x="255.7" y="118.7">45</text>
<text x="137.8" y="128.1">R21</text>
<text x="138.4" y="130">10</text>
<text x="48" y="137.1">Q2</text>
<text x="110.3" y="135.3">C16</text>
<text x="111.2" y="137.3">3.3n</text>
<text x="159.2" y="136.8">C26</text>
<text x="48.5" y="139.1">2N7002</text>
<text x="77.1" y="142.7">C9</text>
<text x="139.5" y="139">C20</text>
<text x="139.7" y="141.3">100u</text>
<text x="159.4" y="139">3.3n</text>
<text x="77.3" y="144.6">1u MLCC</text>
<text x="90.3" y="144.1">R9</text>
<text x="90.5" y="145.9">6.8k</text>
<text x="99.3" y="144.1">R11</text>
<text x="99.6" y="145.9">3.3k</text>
<text x="123.1" y="144.7">U1A</text>
<text x="123.5" y="146.7">NE5532</text>
<text x="135.7" y="146.5">R22</text>
<text x="135.7" y="148.4">6.8k</text>
<text x="144.6" y="146.5">R23</text>
<text x="144.8" y="148.4">2.2k</text>
<text x="167.3" y="147.2">U1B</text>
<text x="167.7" y="149.3">NE5532</text>
<text x="181.3" y="149.4">100u</text>
<text x="181.3" y="147.5">C29</text>
<text x="218.4" y="148.6">J1</text>
<text x="23.9" y="155.8">BAT46W</text>
<text x="26.2" y="153.7">D1</text>
<text x="42.1" y="154.1">Q1</text>
<text x="59.2" y="152.1">R3</text>
<text x="59.5" y="154">100k</text>
<text x="73.2" y="151.4">R4</text>
<text x="73.9" y="153.5">10k audio</text>
<text x="86.6" y="154.2">R6</text>
<text x="109" y="150.3">C13</text>
<text x="109.2" y="152.2">100n</text>
<text x="154.3" y="153">C23</text>
<text x="154.5" y="154.9">100n</text>
<text x="220.3" y="150.5">Phones - 3.5mm Stereo</text>
<text x="25.6" y="161.1">R1</text>
<text x="42.6" y="156.4">2N7002</text>
<text x="62.1" y="157.5">C5</text>
<text x="62.5" y="159.4">1u MLCC</text>
<text x="87" y="156.1">1M</text>
<text x="124.2" y="156.5">R17</text>
<text x="124.3" y="158.3">47k</text>
<text x="168.3" y="157.7">R25</text>
<text x="168.3" y="159.6">47k</text>
<text x="190.8" y="158.2">R26</text>
<text x="191.2" y="160.1">100</text>
<text x="204.6" y="158">D4</text>
<text x="204.6" y="160.2">BAT54S</text>
<text x="25.9" y="162.9">100k</text>
<text x="36.1" y="163.5">C2</text>
<text x="36.5" y="165.4">100n</text>
<text x="56.4" y="165.4">Q3</text>
<text x="56.8" y="167.7">2N7002</text>
<text x="76.5" y="165.8">100k</text>
<text x="76.9" y="163.9">R5</text>
<text x="86.6" y="167.2">R7</text>
<text x="95" y="163">C11</text>
<text x="95.1" y="164.8">1u MLCC</text>
<text x="117.5" y="165.5">R15</text>
<text x="117.7" y="167.4">4.7k</text>
<text x="161.3" y="166.8">R24</text>
<text x="10.4" y="173.7">C</text>
<text x="86.8" y="169">100k</text>
<text x="118.4" y="172.1">C17</text>
<text x="161.5" y="168.7">4.7k</text>
<text x="162.5" y="173.4">C25</text>
<text x="267.7" y="173.7">C</text>
<text x="41.4" y="174.4">R2</text>
<text x="41.7" y="176.3">100k</text>
<text x="118.5" y="174">10n</text>
<text x="162.7" y="175.3">100n</text>
<text x="35.6" y="205.5">1</text>
<text x="87.4" y="205.5">2</text>
<text x="139.2" y="205.5">3</text>
<text x="191" y="205.5">4</text>
<text x="242.8" y="205.5">5</text>
</g>
<g font-size="1.4">
<text x="167.5" y="91.9">P1</text>
<text x="200.8" y="103.8">P2</text>
<text x="117" y="147.4">3</text>
<text x="119.1" y="148.2">+</text>
<text x="120.9" y="145.5" transform="rotate(-90 120.9 145.5)">8</text>
<text x="121.7" y="148.7" transform="rotate(-90 121.7 148.7)">V+</text>
<text x="129.7" y="150">1</text>
<text x="161.2" y="150">5</text>
<text x="117" y="152.5">2</text>
<text x="120.9" y="155.7" transform="rotate(-90 120.9 155.7)">4</text>
<text x="161.2" y="155.1">6</text>
<text x="163.3" y="150.7">+</text>
<text x="173.9" y="152.5">7</text>
</g>
<g font-size="1.1">
<text x="218.5" y="22.2">+12V</text>
<text x="192.4" y="34.5">+12V</text>
<text x="126.4" y="55.8">+12V</text>
<text x="100.4" y="65.5">+12V</text>
<text x="225.1" y="75.8">+12V</text>
<text x="162.6" y="90.4">XTAL GND</text>
<text x="203.6" y="102.3">BFO</text>
<text x="135.3" y="121.1">+5V</text>
<text x="64.8" y="145.2">+5V</text>
<text x="71.2" y="157.2">+5V</text>
</g>
</svg>
